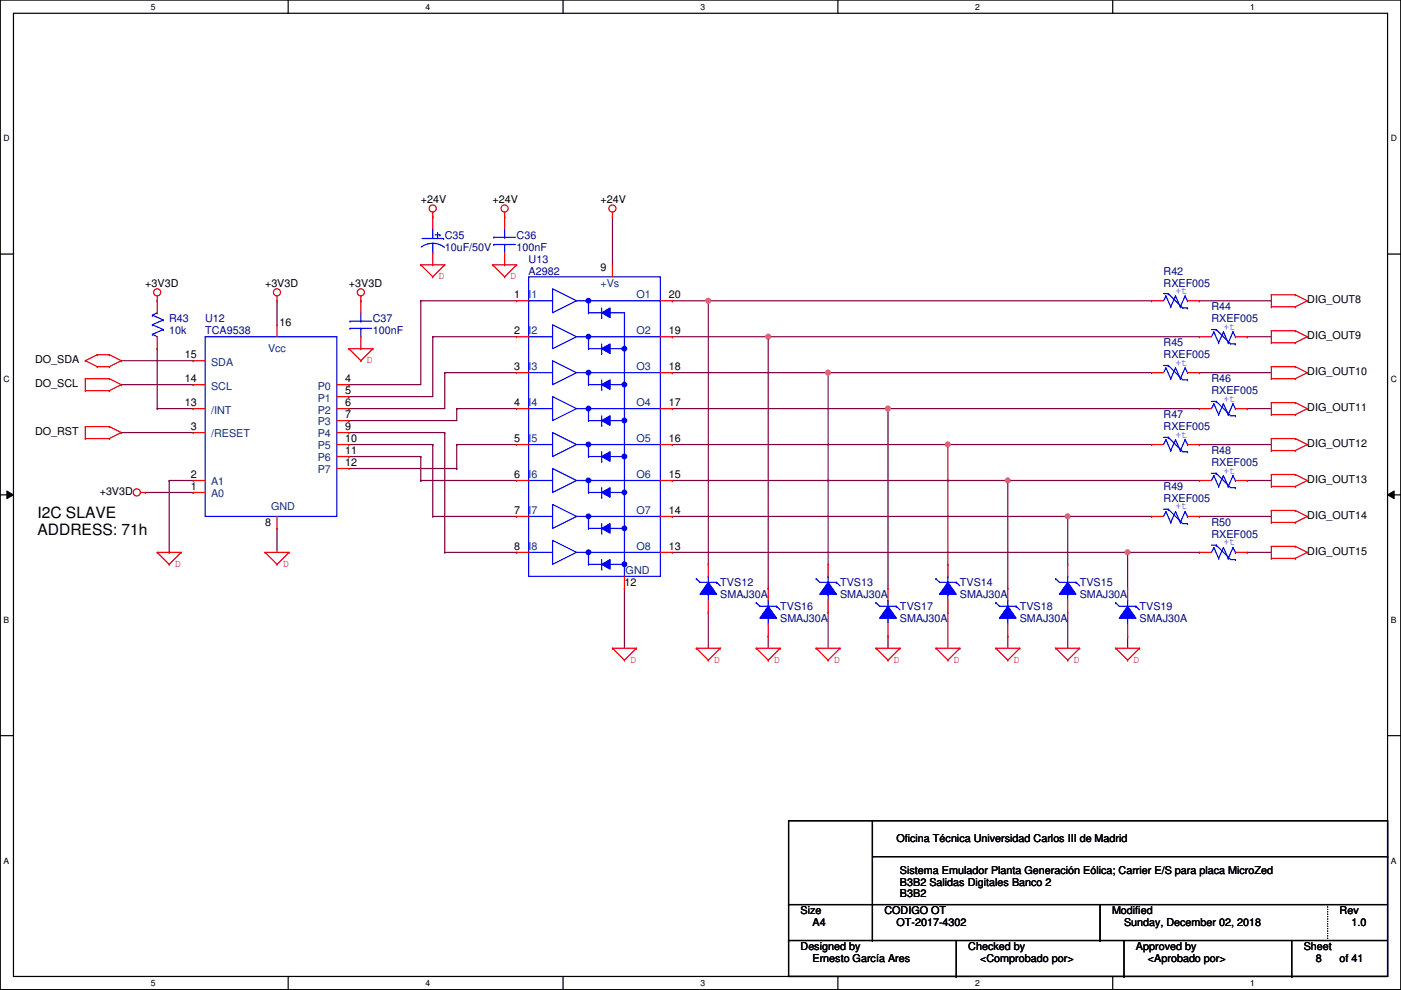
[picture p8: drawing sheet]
<svg xmlns="http://www.w3.org/2000/svg" width="297mm" height="210mm" viewBox="0 0 297 210" stroke-linecap="round" stroke-linejoin="round" font-family="sans-serif">
<path d="M.1 0h296.9v209.8h-296.9zM2.9 2.8h291.3v204.2h-291.3z" fill="none" stroke="#000" stroke-width=".25"/>
<g fill="#fff">
<path d="M32 .4h1v2h-1z"/>
<path d="M32 207.4h1v2h-1z"/>
</g>
<path d="M61.1 0v2.8M61.1 207v2.8" fill="none" stroke="#000" stroke-width=".25"/>
<g fill="#fff">
<path d="M90.2 .4h1v2h-1z"/>
<path d="M90.2 207.4h1v2h-1z"/>
</g>
<path d="M119.4 0v2.8M119.4 207v2.8" fill="none" stroke="#000" stroke-width=".25"/>
<g fill="#fff">
<path d="M148.5 .4h1v2h-1z"/>
<path d="M148.5 207.4h1v2h-1z"/>
</g>
<path d="M177.6 0v2.8M177.6 207v2.8" fill="none" stroke="#000" stroke-width=".25"/>
<g fill="#fff">
<path d="M206.8 .4h1v2h-1z"/>
<path d="M206.8 207.4h1v2h-1z"/>
</g>
<path d="M235.9 0v2.8M235.9 207v2.8" fill="none" stroke="#000" stroke-width=".25"/>
<g fill="#fff">
<path d="M265 .4h1v2h-1z"/>
<path d="M265 207.4h1v2h-1z"/>
<path d="M.8 28.3h1.2v2.1h-1.2z"/>
<path d="M294.9 28.3h1.3v2.1h-1.3z"/>
<path d="M.8 79.4h1.2v2h-1.2z"/>
<path d="M294.9 79.4h1.3v2h-1.3z"/>
</g>
<path d="M.1 53.9h2.8M294.2 53.9h2.8" fill="none" stroke="#000" stroke-width=".25"/>
<g fill="#fff">
<path d="M.8 130.5h1.2v2h-1.2z"/>
<path d="M294.9 130.5h1.2v2h-1.2z"/>
</g>
<path d="M.1 104.9h2.8M294.2 104.9h2.8" fill="none" stroke="#000" stroke-width=".25"/>
<path d="M1.5 104.1l1.4 .8-1.4 .8zM294.2 104.9l1.4-.8v1.6z" fill="#000"/>
<path d="M1.5 104.1l1.4 .8-1.4 .8zM294.2 104.9l1.4-.8v1.6z" fill="none" stroke="#000" stroke-width=".21"/>
<g fill="#fff">
<path d="M.8 181.5h1.2v2h-1.2z"/>
<path d="M294.9 181.5h1.2v2h-1.2z"/>
</g>
<path d="M.1 156h2.8M294.2 156h2.8" fill="none" stroke="#000" stroke-width=".25"/>
<g fill="none" stroke="#800040" stroke-width=".25">
<path d="M129.9 46h.1M129.9 46v10.2M33.3 73.9h.1M33.3 73.9v12.7M58.7 63.8h.1M58.7 63.8v5.1M89.2 63.8h.1M89.2 63.8v17.8h-15.2M89.2 63.8h20.3M91.8 71.4h.1M91.8 71.4v12.7h-17.8M91.8 71.4h17.7"/>
<path d="M94.3 79h.1M94.3 79v7.6h-20.3M94.3 79h15.2M142.6 63.8h.1M142.6 71.4h.1M142.6 71.4h20.3M142.6 63.8h7.6M33.3 86.6h.1M33.3 86.6h7.7M74 89.2h.1M74 86.6h.1M74 84.1h.1"/>
<path d="M74 81.6h.1M74 99.3h22.8M96.8 86.6h.1M96.8 94.3h.1M96.8 99.3h.1M96.8 86.6h12.7M96.8 86.6v2.6h-22.8M96.8 94.3h12.7M35.9 101.9h.1M35.9 117.1h.1M35.9 101.9h5.1M35.9 101.9v15.2"/>
<path d="M58.7 112h.1M58.7 112v5.1M132.4 124.7h.1M132.4 124.7v12.7"/>
</g>
<circle cx="162.9" cy="71.4" r=".5" fill="#f0f"/>
<circle cx="162.9" cy="71.4" r=".5" fill="none" stroke="#f0f" stroke-width=".25"/>
<path d="M142.6 79h.1M142.6 79h33M142.6 86.6h.1M142.6 94.3h.1M142.6 86.6h45.7M142.6 94.3h58.4" fill="none" stroke="#800040" stroke-width=".25"/>
<circle cx="201" cy="94.2" r=".5" fill="#f0f"/>
<circle cx="201" cy="94.2" r=".5" fill="none" stroke="#f0f" stroke-width=".25"/>
<path d="M142.6 101.9h.1M142.6 101.9h71.1" fill="none" stroke="#800040" stroke-width=".25"/>
<circle cx="213.7" cy="101.9" r=".5" fill="#f0f"/>
<circle cx="213.7" cy="101.9" r=".5" fill="none" stroke="#f0f" stroke-width=".25"/>
<path d="M142.6 109.5h.1M142.6 109.5h83.8" fill="none" stroke="#800040" stroke-width=".25"/>
<circle cx="226.4" cy="109.5" r=".5" fill="#f0f"/>
<circle cx="226.4" cy="109.5" r=".5" fill="none" stroke="#f0f" stroke-width=".25"/>
<g fill="none" stroke="#800040" stroke-width=".25">
<path d="M150.2 63.8h.1M150.2 63.8h94M254.3 63.8h.1M254.3 79h.1M254.3 63.8h15.3M254.3 79h15.3M264.5 71.4h.1M264.5 71.4h5.1M254.3 94.3h.1M254.3 94.3h15.3M264.5 86.6h.1M264.5 86.6h5.1"/>
<path d="M254.3 109.5h.1M254.3 109.5h15.3M264.5 101.9h.1M264.5 101.9h5.1"/>
</g>
<circle cx="150.2" cy="63.8" r=".5" fill="#f0f"/>
<circle cx="150.2" cy="63.8" r=".5" fill="none" stroke="#f0f" stroke-width=".25"/>
<path d="M150.2 63.8h.1M150.2 63.8v55.9M162.9 71.4h.1M162.9 71.4h91.4M162.9 71.4v53.3M175.6 79h.1M175.6 79v40.7M150.2 129.8h.1M150.2 129.8v7.6" fill="none" stroke="#800040" stroke-width=".25"/>
<circle cx="175.6" cy="79" r=".5" fill="#f0f"/>
<circle cx="175.6" cy="79" r=".5" fill="none" stroke="#f0f" stroke-width=".25"/>
<path d="M175.6 79h.1M175.6 79h68.6M188.3 86.6h.1M188.3 86.6h66M188.3 86.6v38.1" fill="none" stroke="#800040" stroke-width=".25"/>
<circle cx="188.3" cy="86.6" r=".5" fill="#f0f"/>
<circle cx="188.3" cy="86.6" r=".5" fill="none" stroke="#f0f" stroke-width=".25"/>
<g fill="none" stroke="#800040" stroke-width=".25">
<path d="M201 94.3h.1M201 94.3h43.2M201 94.3v25.4M142.6 117.1h96.5M213.7 101.9h.1M213.7 101.9v22.8M213.7 101.9h40.6M226.4 109.5h.1M226.4 109.5h17.8M226.4 109.5v10.2M239.1 117.1h.1M244.2 109.5h.1"/>
<path d="M264.5 117.1h.1M264.5 117.1h5.1M162.9 134.9h.1M162.9 134.9v2.5M175.6 129.8h.1M175.6 129.8v7.6M188.3 134.9h.1M188.3 134.9v2.5M201 129.8h.1M201 129.8v7.6M213.7 134.9h.1M213.7 134.9v2.5"/>
<path d="M226.4 129.8h.1M226.4 129.8v7.6M239.1 134.9h.1M239.1 134.9v2.5"/>
</g>
<circle cx="239.1" cy="117.1" r=".5" fill="#f0f"/>
<circle cx="239.1" cy="117.1" r=".5" fill="none" stroke="#f0f" stroke-width=".25"/>
<g fill="none" stroke="#800040" stroke-width=".25">
<path d="M25.7 76.5h.1M25.7 76.5h15.3M25.7 91.7h.1M25.7 81.6h.1M25.7 91.7h15.3M25.7 81.6h15.3M74 91.7h20.3M74 96.8h15.2M74 94.3h17.8M89.2 96.8h.1M89.2 96.8v5.1M91.8 94.3h.1"/>
<path d="M91.8 94.3v15.2M94.3 91.7h.1M94.3 91.7v25.4M96.8 99.3h.1M96.8 94.3v5M30.8 104.4h10.2M41 104.4h.1M89.2 101.9h.1M89.2 101.9h20.3M91.8 109.5h.1M91.8 109.5h17.7M94.3 117.1h.1"/>
<path d="M94.3 117.1h15.2M109.5 117.1h.1M109.5 109.5h.1M239.1 117.1h.1M239.1 117.1h15.2M239.1 117.1v7.6M254.3 117.1h.1"/>
</g>
<g fill="none" stroke="#f00" stroke-width=".25">
<path d="M89.2 56.2h.1M89.2 56.2h5.1M89.2 56.2l2.6 2.5M91.8 46h.1M91.8 58.7h.1M91.8 45v1M94.3 56.2h.1M94.3 56.2l-2.5 2.5M104.5 56.2h.1M104.5 56.2h5M104.5 56.2l2.5 2.5M107 58.7h.1"/>
<path d="M107 46h.1M107 45v1M109.5 56.2h.1M109.5 56.2l-2.5 2.5M129.9 46h.1M129.9 45v1M18.1 76.5h.1M18.1 76.5l2.5 1.2M20.6 75.2h.1M20.6 77.7h.1M20.6 75.2l-2.5 1.3M20.6 75.2h2.6"/>
<path d="M20.6 77.7h2.6M23.2 75.2h.1M23.2 77.7h.1M23.2 75.2l2.5 1.3M25.7 76.5h.1M25.7 76.5l-2.5 1.2M33.3 63.8h.1M33.3 62.8v1M58.7 63.8h.1M58.7 62.8v1M74 73.9h.1M74 73.9h5.1"/>
<path d="M74 73.9l2.5 2.6M76.5 63.8h.1M76.5 76.5h.1M76.5 62.8v1M79.1 73.9h.1M79.1 73.9l-2.6 2.6M269.6 65h.1M269.6 62.5h.1M269.6 72.7h.1M269.6 70.1h.1M269.6 77.7h.1M269.6 77.7h5"/>
<path d="M269.6 62.5h5M269.6 65h5M269.6 62.5v2.5M269.6 70.1v2.6M269.6 77.7v2.6M269.6 70.1h5M269.6 72.7h5M274.6 62.5h.1M274.6 65h.1M274.6 70.1h.1M274.6 72.7h.1M274.6 77.7h.1"/>
<path d="M274.6 62.5l2.6 1.3M274.6 70.1l2.6 1.3M274.6 77.7l2.6 1.3M277.2 63.8h.1M277.2 71.4h.1M277.2 79h.1M277.2 63.8l-2.6 1.2M277.2 71.4l-2.6 1.3M277.2 79l-2.6 1.3M18.1 82.8h.1M18.1 80.3h.1M18.1 93h.1"/>
<path d="M18.1 90.4h.1M18.1 80.3h5.1M18.1 82.8h5.1M18.1 80.3v2.5M18.1 90.4v2.6M18.1 90.4h5.1M18.1 93h5.1M23.2 80.3h.1M23.2 82.8h.1M23.2 90.4h.1M23.2 93h.1M23.2 80.3l2.5 1.3"/>
<path d="M23.2 90.4l2.5 1.3M25.7 81.6h.1M25.7 91.7h.1M25.7 81.6l-2.5 1.2M25.7 91.7l-2.5 1.3M269.6 80.3h.1M269.6 87.9h.1M269.6 85.4h.1M269.6 95.5h.1M269.6 93h.1M269.6 80.3h5M269.6 93h5"/>
<path d="M269.6 85.4v2.5M269.6 93v2.5M269.6 85.4h5M269.6 87.9h5M269.6 95.5h5M274.6 80.3h.1M274.6 85.4h.1M274.6 87.9h.1M274.6 93h.1M274.6 95.5h.1M274.6 85.4l2.6 1.2M274.6 93l2.6 1.3"/>
<path d="M277.2 86.6h.1M277.2 94.3h.1M277.2 86.6l-2.6 1.3M277.2 94.3l-2.6 1.2M29.8 104.4h1M30.8 104.4h.1M33.3 117.1h.1M33.3 117.1h5.1M33.3 117.1l2.6 2.6M35.9 119.7h.1M38.4 117.1h.1M38.4 117.1l-2.5 2.6"/>
<path d="M56.2 117.1h.1M56.2 117.1h5.1M56.2 117.1l2.5 2.6M58.7 119.7h.1M61.3 117.1h.1M61.3 117.1l-2.6 2.6M244.2 109.5h.1M244.2 109.5h2.5M251.8 109.5h2.5M254.3 117.1h.1M254.3 109.5h.1M254.3 117.1h2.6"/>
<path d="M261.9 117.1h2.6M264.5 117.1h.1M269.6 103.1h.1M269.6 100.6h.1M269.6 110.8h.1M269.6 108.2h.1M269.6 118.4h.1M269.6 115.8h.1M269.6 100.6v2.5M269.6 108.2v2.6M269.6 115.8v2.6M269.6 100.6h5"/>
<path d="M269.6 103.1h5M269.6 108.2h5M269.6 110.8h5M269.6 115.8h5M269.6 118.4h5M274.6 100.6h.1M274.6 103.1h.1M274.6 108.2h.1M274.6 110.8h.1M274.6 115.8h.1M274.6 118.4h.1M274.6 100.6l2.6 1.3"/>
<path d="M274.6 108.2l2.6 1.3M274.6 115.8l2.6 1.3M277.2 101.9h.1M277.2 109.5h.1M277.2 117.1h.1M277.2 101.9l-2.6 1.2M277.2 109.5l-2.6 1.3M277.2 117.1l-2.6 1.3M129.9 137.4h.1M129.9 137.4h5M129.9 137.4l2.5 2.6M132.4 140h.1"/>
<path d="M134.9 137.4h.1M134.9 137.4l-2.5 2.6M147.6 137.4h.1M147.6 137.4h5.1M147.6 137.4l2.6 2.6M150.2 140h.1M152.7 137.4h.1M152.7 137.4l-2.5 2.6M160.3 137.4h.1M160.3 137.4h5.1M160.3 137.4l2.6 2.6M162.9 140h.1"/>
<path d="M165.4 137.4h.1M165.4 137.4l-2.5 2.6M173 137.4h.1M173 137.4h5.1M173 137.4l2.6 2.6M175.6 140h.1M178.1 137.4h.1M178.1 137.4l-2.5 2.6M185.7 137.4h.1M185.7 137.4h5.1M185.7 137.4l2.6 2.6M188.3 140h.1"/>
<path d="M190.8 137.4h.1M190.8 137.4l-2.5 2.6M198.4 137.4h.1M198.4 137.4h5.1M198.4 137.4l2.6 2.6M201 140h.1M203.5 137.4h.1M203.5 137.4l-2.5 2.6M211.1 137.4h.1M211.1 137.4h5.1M211.1 137.4l2.6 2.6M213.7 140h.1"/>
<path d="M216.2 137.4h.1M216.2 137.4l-2.5 2.6M223.8 137.4h.1M223.8 137.4h5.1M223.8 137.4l2.6 2.6M226.4 140h.1M228.9 137.4h.1M228.9 137.4l-2.5 2.6M236.5 137.4h.1M236.5 137.4h5.1M236.5 137.4l2.6 2.6M239.1 140h.1"/>
<path d="M241.6 137.4h.1M241.6 137.4l-2.5 2.6"/>
<circle cx="91.7" cy="44.2" r=".76"/>
<circle cx="107" cy="44.2" r=".76"/>
<circle cx="129.8" cy="44.2" r=".76"/>
<circle cx="33.3" cy="62" r=".76"/>
<circle cx="58.7" cy="62" r=".76"/>
<circle cx="76.5" cy="62" r=".76"/>
<circle cx="29" cy="104.4" r=".76"/>
</g>
<g fill="none" stroke="#000" stroke-width=".25">
<path d="M167.2 174h127v33h-127zM185 174v25.4M167.2 199.4h.1M167.2 191.8h.1M167.2 199.4h127M167.2 191.8h127M185 199.4h.1M185 191.8h.1M185 181.6h109.2M202.8 199.4v7.6M233.2 199.4h.1M233.2 191.8v7.6"/>
<path d="M238.3 199.4v7.6M273.9 199.4v7.6M294.2 181.6h.1M202.8 207h.1M238.3 207h.1M273.9 207h.1"/>
</g>
<path d="M281.5 191.8v7.6M281.5 199.4h.1" fill="none" stroke="#000" stroke-width=".25" stroke-dasharray="0 .5"/>
<g fill="none" stroke="#00f" stroke-width=".25">
<path d="M246.7 108h1M247.2 108.5h.1M247.2 108.5l1 2.3M247.2 108.5l-.5 1M247.7 108h.1M247.7 108l3.1 3h1M248.2 110.8h.1M249.2 108.5h.1M249.2 108.5l-1 2.3M249.2 108.5l1 2.3M250.2 110.8h.1M251.3 108.5h.1"/>
<path d="M251.3 108.5l-1.1 2.3M251.3 108.5l.5 1M251.8 109.5h.1M251.8 111h.1M256.9 115.6h1M257.4 116.1h.1M257.4 116.1l1 2.3M257.4 116.1l-.5 1M257.9 115.6h.1M257.9 115.6l3 3h1M258.4 118.4h.1M259.4 116.1h.1"/>
<path d="M259.4 116.1l-1 2.3M259.4 116.1l1 2.3M260.4 118.4h.1M261.4 116.1h.1M261.4 116.1l-1 2.3M261.4 116.1l.5 1M261.9 117.1h.1M261.9 118.6h.1M237.3 128.5h3.6M239.1 131.1h.1M239.1 127.3h.1M239.1 127.3v1.2"/>
<path d="M239.1 131.1v1.3M240.9 128.5h.1"/>
</g>
<path d="M239.1 128.5l1.8 2.6h-3.6z" fill-rule="evenodd" fill="#00f"/>
<g fill="none" stroke="#00f" stroke-width=".25">
<path d="M256.9 100.4h1M257.4 100.9h.1M257.4 100.9l1 2.2M257.4 100.9l-.5 1M257.9 100.4h.1M257.9 100.4l3 3h1M258.4 103.1h.1M259.4 100.9h.1M259.4 100.9l-1 2.2M259.4 100.9l1 2.2M260.4 103.1h.1M261.4 100.9h.1"/>
<path d="M261.4 100.9l-1 2.2M261.4 100.9l.5 1M261.9 101.9h.1M261.9 103.4h.1M224.6 123.5h3.6M226.4 126h.1M226.4 122.2h.1M226.4 122.2v1.3M226.4 126v1.3M228.2 123.5h.1M236.5 127.8h.1M236.5 127.8l.8 .7"/>
<path d="M239.1 128.5l1.8 2.6h-3.6zM240.9 128.5h.1M240.9 128.5l.7 .8"/>
</g>
<path d="M254.3 101.9h.1M254.3 101.9h2.6M261.9 101.9h2.6M264.5 101.9h.1M239.1 134.9h.1M239.1 124.7h.1M239.1 124.7v2.6M239.1 132.4v2.5" fill="none" stroke="#f00" stroke-width=".25"/>
<path d="M226.4 123.5l1.8 2.5h-3.6z" fill-rule="evenodd" fill="#00f"/>
<g fill="none" stroke="#00f" stroke-width=".25">
<path d="M43.5 71.4h27.9v38.1h-27.9zM246.7 92.7h1M247.2 93.2h.1M247.2 93.2l1 2.3M247.2 93.2l-.5 1.1M247.7 92.7h.1M247.7 92.7l3.1 3.1h1M248.2 95.5h.1M249.2 93.2h.1M249.2 93.2l-1 2.3M249.2 93.2l1 2.3M250.2 95.5h.1"/>
<path d="M251.3 93.2h.1M251.3 93.2l-1.1 2.3M251.3 93.2l.5 1.1M251.8 94.3h.1M251.8 95.8h.1M211.9 128.5h3.6M213.7 131.1h.1M213.7 127.3h.1M213.7 127.3v1.2M213.7 131.1v1.3M215.5 128.5h.1M223.8 122.7h.1"/>
<path d="M223.8 122.7l.8 .8M226.4 123.5l1.8 2.5h-3.6zM228.2 123.5h.1M228.2 123.5l.7 .7"/>
</g>
<g fill="none" stroke="#f00" stroke-width=".25">
<path d="M41 76.5h.1M41 76.5h2.5M58.7 68.9h.1M58.7 68.9v2.5M41 91.7h.1M41 81.6h.1M41 86.6h.1M41 91.7h2.5M41 81.6h2.5M41 86.6h2.5M71.4 94.3h2.6M71.4 91.7h2.6"/>
<path d="M71.4 81.6h2.6M71.4 86.6h2.6M71.4 96.8h2.6M71.4 99.3h2.6M71.4 84.1h2.6M71.4 89.2h2.6M74 91.7h.1M74 94.3h.1M74 96.8h.1M74 99.3h.1M74 81.6h.1M74 84.1h.1"/>
<path d="M74 86.6h.1M74 89.2h.1M244.2 94.3h.1M244.2 94.3h2.5M251.8 94.3h2.5M254.3 94.3h.1M41 101.9h.1M41 104.4h.1M41 101.9h2.5M41 104.4h2.5M58.7 112h.1M58.7 109.5v2.5"/>
<path d="M226.4 119.7h.1M226.4 119.7v2.5M226.4 129.8h.1M226.4 127.3v2.5"/>
</g>
<path d="M213.7 128.5l1.8 2.6h-3.6z" fill-rule="evenodd" fill="#00f"/>
<g fill="none" stroke="#00f" stroke-width=".25">
<path d="M256.9 85.1h1M257.4 85.6h.1M257.4 85.6l1 2.3M257.4 85.6l-.5 1M257.9 85.1h.1M257.9 85.1l3 3.1h1M258.4 87.9h.1M259.4 85.6h.1M259.4 85.6l-1 2.3M259.4 85.6l1 2.3M260.4 87.9h.1M261.4 85.6h.1"/>
<path d="M261.4 85.6l-1 2.3M261.4 85.6l.5 1M261.9 86.6h.1M261.9 88.2h.1M199.2 123.5h3.6M201 126h.1M201 122.2h.1M201 122.2v1.3M201 126v1.3M202.8 123.5h.1M211.1 127.8h.1M211.1 127.8l.8 .7"/>
<path d="M213.7 128.5l1.8 2.6h-3.6zM215.5 128.5h.1M215.5 128.5l.7 .8"/>
</g>
<path d="M254.3 86.6h.1M254.3 86.6h2.6M261.9 86.6h2.6M264.5 86.6h.1M213.7 134.9h.1M213.7 124.7h.1M213.7 124.7v2.6M213.7 132.4v2.5" fill="none" stroke="#f00" stroke-width=".25"/>
<path d="M201 123.5l1.8 2.5h-3.6z" fill-rule="evenodd" fill="#00f"/>
<g fill="none" stroke="#00f" stroke-width=".25">
<path d="M246.7 77.5h1M247.2 78h.1M247.2 78l1 2.3M247.2 78l-.5 1M247.7 77.5h.1M247.7 77.5l3.1 3h1M249.2 78h.1M249.2 78l-1 2.3M249.2 78l1 2.3M251.3 78h.1M251.3 78l-1.1 2.3M251.3 78l.5 1"/>
<path d="M251.8 79h.1M248.2 80.3h.1M250.2 80.3h.1M251.8 80.5h.1M186.5 128.5h3.6M188.3 131.1h.1M188.3 127.3h.1M188.3 127.3v1.2M188.3 131.1v1.3M190.1 128.5h.1M198.4 122.7h.1M198.4 122.7l.8 .8"/>
<path d="M201 123.5l1.8 2.5h-3.6zM202.8 123.5h.1M202.8 123.5l.7 .7"/>
</g>
<path d="M244.2 79h.1M244.2 79h2.5M251.8 79h2.5M254.3 79h.1M201 119.7h.1M201 119.7v2.5M201 129.8h.1M201 127.3v2.5" fill="none" stroke="#f00" stroke-width=".25"/>
<path d="M188.3 128.5l1.8 2.6h-3.6z" fill-rule="evenodd" fill="#00f"/>
<g fill="none" stroke="#00f" stroke-width=".25">
<path d="M256.9 69.9h1M257.4 70.4h.1M257.4 70.4l1 2.3M257.4 70.4l-.5 1M257.9 69.9h.1M257.9 69.9l3 3h1M258.4 72.7h.1M259.4 70.4h.1M259.4 70.4l-1 2.3M259.4 70.4l1 2.3M260.4 72.7h.1M261.4 70.4h.1"/>
<path d="M261.4 70.4l-1 2.3M261.4 70.4l.5 1M261.9 71.4h.1M261.9 72.9h.1M173.8 123.5h3.6M175.6 126h.1M175.6 122.2h.1M175.6 122.2v1.3M175.6 126v1.3M177.4 123.5h.1M185.7 127.8h.1M185.7 127.8l.8 .7"/>
<path d="M188.3 128.5l1.8 2.6h-3.6zM190.1 128.5h.1M190.1 128.5l.7 .8"/>
</g>
<path d="M254.3 71.4h.1M254.3 71.4h2.6M261.9 71.4h2.6M264.5 71.4h.1M188.3 134.9h.1M188.3 124.7h.1M188.3 124.7v2.6M188.3 132.4v2.5" fill="none" stroke="#f00" stroke-width=".25"/>
<path d="M175.6 123.5l1.8 2.5h-3.6z" fill-rule="evenodd" fill="#00f"/>
<g fill="none" stroke="#00f" stroke-width=".25">
<path d="M74.2 68.1h.1M74.2 69.6h.1M74.2 68.1h4.6M74.2 69.6h4.6M76.5 69.6h.1M76.5 68.1h.1M76.5 66.3v1.8M76.5 69.6v1.8M246.7 62.3h1M247.2 62.8h.1M247.2 62.8l1 2.2M247.2 62.8l-.5 1"/>
<path d="M247.7 62.3h.1M247.7 62.3l3.1 3h1M248.2 65h.1M249.2 62.8h.1M249.2 62.8l-1 2.2M249.2 62.8l1 2.2M250.2 65h.1M251.3 62.8h.1M251.3 62.8l-1.1 2.2M251.3 62.8l.5 1M251.8 63.8h.1M251.8 65.3h.1"/>
<path d="M161.1 128.5h3.6M162.9 131.1h.1M162.9 127.3h.1M162.9 127.3v1.2M162.9 131.1v1.3M164.7 128.5h.1M173 122.7h.1M173 122.7l.8 .8M175.6 123.5l1.8 2.5h-3.6zM177.4 123.5h.1M177.4 123.5l.7 .7"/>
</g>
<path d="M76.5 73.9h.1M76.5 63.8h.1M76.5 63.8v2.5M76.5 71.4v2.5M244.2 63.8h.1M244.2 63.8h2.5M251.8 63.8h2.5M254.3 63.8h.1M175.6 119.7h.1M175.6 119.7v2.5M175.6 129.8h.1M175.6 127.3v2.5" fill="none" stroke="#f00" stroke-width=".25"/>
<path d="M162.9 128.5l1.8 2.6h-3.6z" fill-rule="evenodd" fill="#00f"/>
<path d="M160.3 127.8h.1M160.3 127.8l.8 .7M162.9 128.5l1.8 2.6h-3.6zM164.7 128.5h.1M164.7 128.5l.7 .8" fill="none" stroke="#00f" stroke-width=".25"/>
<path d="M162.9 134.9h.1M162.9 124.7h.1M162.9 124.7v2.6M162.9 132.4v2.5" fill="none" stroke="#f00" stroke-width=".25"/>
<path d="M127.6 66.3l1.7-1v2z" fill="#00f"/>
<g fill="none" stroke="#00f" stroke-width=".25">
<path d="M112.1 58.7h27.9v63.5h-27.9zM112.1 63.8h.1M112.1 71.4h.1M112.1 79h.1M112.1 63.8h5.1M112.1 71.4h5.1M112.1 79h5.1M117.2 61.2l5 2.6-5 2.5zM117.2 68.9l5 2.5-5 2.5zM117.2 76.5l5 2.5-5 2.6zM122.2 63.8h17.8M122.2 71.4h17.8"/>
<path d="M122.2 79h17.8M127.6 66.3l1.7-1v2zM127.6 67.3h.1M127.6 65.3v2M132.4 66.3v55.9M140 63.8h.1M140 71.4h.1M140 79h.1M112.1 86.6h.1M112.1 94.3h.1M112.1 86.6h5.1M112.1 94.3h5.1"/>
<path d="M117.2 84.1l5 2.5-5 2.6zM117.2 91.7l5 2.6-5 2.5zM117.2 99.3l5 2.6-5 2.5zM122.2 86.6h17.8M122.2 94.3h17.8M140 86.6h.1M140 94.3h.1M112.1 101.9h.1M112.1 109.5h.1M112.1 101.9h5.1M112.1 109.5h5.1M117.2 107l5 2.5-5 2.5z"/>
<path d="M122.2 101.9h17.8M122.2 109.5h17.8M140 101.9h.1M140 109.5h.1M132.4 122.2h.1"/>
</g>
<circle cx="124.8" cy="63.8" r=".5" fill="#00f"/>
<g fill="none" stroke="#00f" stroke-width=".25">
<path d="M124.8 66.3h.1M124.8 63.8v2.5M124.8 66.3h7.6M124.8 73.9h7.6M127.6 75h.1M127.6 72.9v2.1M132.4 66.3h.1M132.4 73.9h.1"/>
<circle cx="124.8" cy="63.8" r=".5"/>
</g>
<circle cx="132.4" cy="73.9" r=".5" fill="#00f"/>
<circle cx="132.4" cy="73.9" r=".5" fill="none" stroke="#00f" stroke-width=".25"/>
<circle cx="124.8" cy="71.4" r=".5" fill="#00f"/>
<g fill="none" stroke="#00f" stroke-width=".25">
<path d="M124.8 73.9h.1M124.8 71.4v2.5"/>
<circle cx="124.8" cy="71.4" r=".5"/>
</g>
<path d="M127.6 73.9l1.7-1v2.1z" fill="#00f"/>
<path d="M127.6 73.9l1.7-1v2.1zM124.8 81.6h7.6M127.6 82.6h.1M127.6 80.5v2.1M132.4 81.6h.1" fill="none" stroke="#00f" stroke-width=".25"/>
<circle cx="132.4" cy="81.5" r=".5" fill="#00f"/>
<circle cx="132.4" cy="81.5" r=".5" fill="none" stroke="#00f" stroke-width=".25"/>
<circle cx="124.8" cy="79" r=".5" fill="#00f"/>
<g fill="none" stroke="#00f" stroke-width=".25">
<path d="M124.8 79v2.6M124.8 81.6h.1"/>
<circle cx="124.8" cy="79" r=".5"/>
</g>
<path d="M127.6 81.6l1.7-1.1v2.1z" fill="#00f"/>
<path d="M124.8 89.2h7.6M127.6 81.6l1.7-1.1v2.1zM127.6 90.2h.1M127.6 88.2v2M132.4 89.2h.1" fill="none" stroke="#00f" stroke-width=".25"/>
<circle cx="132.4" cy="89.2" r=".5" fill="#00f"/>
<circle cx="132.4" cy="89.2" r=".5" fill="none" stroke="#00f" stroke-width=".25"/>
<circle cx="124.8" cy="86.6" r=".5" fill="#00f"/>
<g fill="none" stroke="#00f" stroke-width=".25">
<path d="M124.8 89.2h.1M124.8 86.6v2.6"/>
<circle cx="124.8" cy="86.6" r=".5"/>
</g>
<path d="M127.6 89.2l1.7-1v2z" fill="#00f"/>
<path d="M124.8 96.8h7.6M127.6 89.2l1.7-1v2zM127.6 97.8h.1M127.6 95.8v2M132.4 96.8h.1" fill="none" stroke="#00f" stroke-width=".25"/>
<circle cx="132.4" cy="96.8" r=".5" fill="#00f"/>
<circle cx="132.4" cy="96.8" r=".5" fill="none" stroke="#00f" stroke-width=".25"/>
<circle cx="124.8" cy="94.2" r=".5" fill="#00f"/>
<g fill="none" stroke="#00f" stroke-width=".25">
<path d="M124.8 96.8h.1M124.8 94.3v2.5"/>
<circle cx="124.8" cy="94.2" r=".5"/>
</g>
<path d="M127.6 96.8l1.7-1v2z" fill="#00f"/>
<path d="M127.6 96.8l1.7-1v2zM124.8 104.4h7.6M127.6 105.4h.1M127.6 103.4v2M132.4 104.4h.1" fill="none" stroke="#00f" stroke-width=".25"/>
<circle cx="132.4" cy="104.4" r=".5" fill="#00f"/>
<circle cx="132.4" cy="104.4" r=".5" fill="none" stroke="#00f" stroke-width=".25"/>
<path d="M127.6 104.4l1.7-1v2z" fill="#00f"/>
<path d="M124.8 112h7.6M127.6 104.4l1.7-1v2zM127.6 113.1h.1M127.6 111v2.1M132.4 112h.1" fill="none" stroke="#00f" stroke-width=".25"/>
<circle cx="132.4" cy="112" r=".5" fill="#00f"/>
<circle cx="132.4" cy="112" r=".5" fill="none" stroke="#00f" stroke-width=".25"/>
<circle cx="124.8" cy="109.5" r=".5" fill="#00f"/>
<g fill="none" stroke="#00f" stroke-width=".25">
<path d="M124.8 112h.1M124.8 109.5v2.5"/>
<circle cx="124.8" cy="109.5" r=".5"/>
</g>
<path d="M127.6 112l1.7-1v2.1z" fill="#00f"/>
<path d="M127.6 112l1.7-1v2.1z" fill="none" stroke="#00f" stroke-width=".25"/>
<circle cx="124.8" cy="101.9" r=".5" fill="#00f"/>
<g fill="none" stroke="#00f" stroke-width=".25">
<path d="M112.1 117.1h.1M112.1 117.1h5.1M117.2 114.6l5 2.5-5 2.6zM122.2 117.1h17.8M124.8 104.4h.1M124.8 101.9v2.5M140 117.1h.1"/>
<circle cx="124.8" cy="101.9" r=".5"/>
</g>
<circle cx="124.8" cy="117.1" r=".5" fill="#00f"/>
<circle cx="124.8" cy="117.1" r=".5" fill="none" stroke="#00f" stroke-width=".25"/>
<circle cx="132.4" cy="119.6" r=".5" fill="#00f"/>
<g fill="none" stroke="#00f" stroke-width=".25">
<path d="M124.8 119.7h7.6M127.6 118.6v2.1M132.4 119.7h.1M127.6 120.7h.1"/>
<circle cx="132.4" cy="119.6" r=".5"/>
</g>
<path d="M127.6 119.7l1.7-1.1v2.1z" fill="#00f"/>
<g fill="none" stroke="#00f" stroke-width=".25">
<path d="M104.7 50.3h.1M104.7 51.8h.1M104.7 50.3h4.6M104.7 51.8h4.6M107 51.8h.1M107 50.3h.1M107 48.5v1.8M107 51.8v1.8M124.8 119.7h.1M124.8 117.1v2.6M127.6 119.7l1.7-1.1v2.1zM148.4 123.5h3.6"/>
<path d="M150.2 126h.1M150.2 122.2h.1M150.2 122.2v1.3M150.2 126v1.3M152 123.5h.1"/>
</g>
<g fill="none" stroke="#f00" stroke-width=".25">
<path d="M107 56.2h.1M107 46h.1M107 46v2.5M107 53.6v2.6M129.9 56.2h.1M129.9 56.2v2.5M109.5 63.8h.1M109.5 71.4h.1M109.5 79h.1M109.5 63.8h2.6M109.5 71.4h2.6M109.5 79h2.6"/>
<path d="M140 63.8h2.6M140 71.4h2.6M140 79h2.6M142.6 63.8h.1M142.6 71.4h.1M142.6 79h.1M109.5 86.6h.1M109.5 94.3h.1M109.5 86.6h2.6M109.5 94.3h2.6M140 86.6h2.6M140 94.3h2.6"/>
<path d="M142.6 86.6h.1M142.6 94.3h.1M109.5 101.9h.1M109.5 109.5h.1M109.5 117.1h.1M109.5 101.9h2.6M109.5 109.5h2.6M109.5 117.1h2.6M140 101.9h2.6M140 109.5h2.6M140 117.1h2.6M142.6 101.9h.1"/>
<path d="M142.6 109.5h.1M142.6 117.1h.1M132.4 124.7h.1M132.4 122.2v2.5"/>
</g>
<path d="M150.2 123.5l1.8 2.5h-3.6z" fill-rule="evenodd" fill="#00f"/>
<g fill="none" stroke="#00f" stroke-width=".25">
<path d="M89.5 50.6h4.5M91.8 53.6h.1M91.8 51.6l1.5 .3 .9 .5M91.8 51.6l-1.6 .3-.9 .5M91.8 48.5h.1M91.8 48.5v2.1M91.8 51.6v2M92.3 49.8h1M92.8 50.3h.1M92.8 49.3v1M93.3 49.8h.1M94 50.6h.1"/>
<path d="M32.3 68.9h.1M32.3 66.8h.1M32.3 70.9h.1M32.3 68.9l2.3 1M32.3 66.8l2.3 1M32.3 70.9l1 .5M33.3 66.3h.1M33.3 66.3l-1 .5M34.6 69.9h.1M34.6 67.8h.1M34.6 69.9l-2.3 1M34.6 67.8l-2.3 1.1"/>
<path d="M147.6 122.7h.1M147.6 122.7l.8 .8M150.2 123.5l1.8 2.5h-3.6zM152 123.5h.1M152 123.5l.7 .7"/>
</g>
<path d="M91.8 46h.1M91.8 56.2h.1M91.8 46v2.5M91.8 53.6v2.6M33.3 73.9h.1M33.3 63.8h.1M33.3 63.8v2.5M33.3 71.4v2.5M150.2 119.7h.1M150.2 119.7v2.5M150.2 129.8h.1M150.2 127.3v2.5" fill="none" stroke="#f00" stroke-width=".25"/>
<circle cx="162.9" cy="71.4" r=".5" fill="#f0f"/>
<circle cx="162.9" cy="71.4" r=".5" fill="none" stroke="#f0f" stroke-width=".25"/>
<circle cx="201" cy="94.2" r=".5" fill="#f0f"/>
<circle cx="201" cy="94.2" r=".5" fill="none" stroke="#f0f" stroke-width=".25"/>
<circle cx="213.7" cy="101.9" r=".5" fill="#f0f"/>
<circle cx="213.7" cy="101.9" r=".5" fill="none" stroke="#f0f" stroke-width=".25"/>
<circle cx="226.4" cy="109.5" r=".5" fill="#f0f"/>
<circle cx="226.4" cy="109.5" r=".5" fill="none" stroke="#f0f" stroke-width=".25"/>
<circle cx="150.2" cy="63.8" r=".5" fill="#f0f"/>
<circle cx="150.2" cy="63.8" r=".5" fill="none" stroke="#f0f" stroke-width=".25"/>
<circle cx="175.6" cy="79" r=".5" fill="#f0f"/>
<circle cx="175.6" cy="79" r=".5" fill="none" stroke="#f0f" stroke-width=".25"/>
<circle cx="188.3" cy="86.6" r=".5" fill="#f0f"/>
<circle cx="188.3" cy="86.6" r=".5" fill="none" stroke="#f0f" stroke-width=".25"/>
<circle cx="239.1" cy="117.1" r=".5" fill="#f0f"/>
<circle cx="239.1" cy="117.1" r=".5" fill="none" stroke="#f0f" stroke-width=".25"/>
<g font-size="3.3">
<text x="7.9" y="109.9">I2C SLAVE</text>
<text x="7.9" y="113.3">ADDRESS: 71h</text>
</g>
<g font-size="2.3">
<text x="89.2" y="43">+24V</text>
<text x="104.5" y="43">+24V</text>
<text x="127.3" y="43">+24V</text>
<text x="127.3" y="57.4">9</text>
<text x="30.8" y="60.7">+3V3D</text>
<text x="56.2" y="60.7">+3V3D</text>
<text x="74" y="60.7">+3V3D</text>
<text x="109" y="63.2">1</text>
<text x="141.8" y="63.2">20</text>
<text x="277.2" y="64.3">DIG_OUT8</text>
<text x="59.3" y="69.1">16</text>
<text x="109" y="70.9">2</text>
<text x="141.8" y="70.9">19</text>
<text x="277.2" y="71.9">DIG_OUT9</text>
<text x="7.4" y="77">DO_SDA</text>
<text x="39.2" y="75.9">15</text>
<text x="7.4" y="82.1">DO_SCL</text>
<text x="39.2" y="81">14</text>
<text x="73.2" y="81">4</text>
<text x="73.2" y="83.6">5</text>
<text x="109" y="78.5">3</text>
<text x="141.8" y="78.5">18</text>
<text x="277.2" y="79.5">DIG_OUT10</text>
<text x="39.2" y="86.1">13</text>
<text x="73.2" y="86.1">6</text>
<text x="73.2" y="88.6">7</text>
<text x="109" y="86.1">4</text>
<text x="141.8" y="86.1">17</text>
<text x="277.2" y="87.2">DIG_OUT11</text>
<text x="7.4" y="92.2">DO_RST</text>
<text x="40.4" y="91.2">3</text>
<text x="73.2" y="91.2">9</text>
<text x="73.2" y="93.7">10</text>
<text x="109" y="93.7">5</text>
<text x="141.8" y="93.7">16</text>
<text x="277.2" y="94.8">DIG_OUT12</text>
<text x="40.4" y="101.3">2</text>
<text x="73.2" y="96.3">11</text>
<text x="73.2" y="98.8">12</text>
<text x="109" y="101.3">6</text>
<text x="141.8" y="101.3">15</text>
<text x="21.1" y="104.9">+3V3D</text>
<text x="40.4" y="103.9">1</text>
<text x="277.2" y="102.4">DIG_OUT13</text>
<text x="56.2" y="111.5">8</text>
<text x="109" y="109">7</text>
<text x="141.8" y="109">14</text>
<text x="277.2" y="110">DIG_OUT14</text>
<text x="109" y="116.6">8</text>
<text x="141.8" y="116.6">13</text>
<text x="277.2" y="117.6">DIG_OUT15</text>
<text x="132.4" y="124.2">12</text>
<text x="190.1" y="178.6">Oficina Técnica Universidad Carlos III de Madrid</text>
<text x="190.8" y="185.2">Sistema Emulador Planta Generación Eólica; Carrier E/S para placa MicroZed</text>
<text x="190.8" y="190.3">B3B2</text>
<text x="190.8" y="187.7">B3B2 Salidas Digitales Banco 2</text>
<text x="169.7" y="193.8">Size</text>
<text x="172.3" y="196.4">A4</text>
<text x="187.5" y="193.8">CODIGO OT</text>
<text x="190.1" y="196.4">OT-2017-4302</text>
<text x="235.8" y="193.8">Modified</text>
<text x="238.3" y="196.4">Sunday, December 02, 2018</text>
<text x="284" y="193.8">Rev</text>
<text x="286.6" y="196.4">1.0</text>
<text x="169.7" y="201.5">Designed by</text>
<text x="205.3" y="201.5">Checked by</text>
<text x="240.9" y="201.5">Approved by</text>
<text x="276.4" y="201.5">Sheet</text>
<text x="172.3" y="204">Ernesto García Ares</text>
<text x="207.8" y="204">&lt;Comprobado por&gt;</text>
<text x="243.4" y="204">&lt;Aprobado por&gt;</text>
<text x="279" y="204">8</text>
<text x="284" y="204">of 41</text>
</g>
<g font-size="2.3" fill="#000080">
<text x="94.3" y="50.6">C35</text>
<text x="94.3" y="53.1">10uF/50V</text>
<text x="109.5" y="50.6">C36</text>
<text x="109.5" y="53.1">100nF</text>
<text x="112.1" y="55.7">U13</text>
<text x="112.1" y="58.2">A2982</text>
<text x="246.7" y="58.2">R42</text>
<text x="246.7" y="60.7">RXEF005</text>
<text x="256.9" y="65.8">R44</text>
<text x="35.9" y="68.4">R43</text>
<text x="35.9" y="70.9">10k</text>
<text x="43.5" y="68.4">U12</text>
<text x="43.5" y="70.9">TCA9538</text>
<text x="79.1" y="68.4">C37</text>
<text x="79.1" y="70.9">100nF</text>
<text x="256.9" y="68.4">RXEF005</text>
<text x="246.7" y="73.4">R45</text>
<text x="246.7" y="76">RXEF005</text>
<text x="256.9" y="81.1">R46</text>
<text x="256.9" y="83.6">RXEF005</text>
<text x="246.7" y="88.7">R47</text>
<text x="246.7" y="91.2">RXEF005</text>
<text x="256.9" y="96.3">R48</text>
<text x="256.9" y="98.8">RXEF005</text>
<text x="246.7" y="103.9">R49</text>
<text x="246.7" y="106.5">RXEF005</text>
<text x="256.9" y="111.5">R50</text>
<text x="256.9" y="114.1">RXEF005</text>
<text x="152.7" y="124.2">TVS12</text>
<text x="178.1" y="124.2">TVS13</text>
<text x="203.5" y="124.2">TVS14</text>
<text x="228.9" y="124.2">TVS15</text>
<text x="152.7" y="126.8">SMAJ30A</text>
<text x="165.4" y="129.3">TVS16</text>
<text x="165.4" y="131.9">SMAJ30A</text>
<text x="178.1" y="126.8">SMAJ30A</text>
<text x="190.8" y="129.3">TVS17</text>
<text x="190.8" y="131.9">SMAJ30A</text>
<text x="203.5" y="126.8">SMAJ30A</text>
<text x="216.2" y="129.3">TVS18</text>
<text x="216.2" y="131.9">SMAJ30A</text>
<text x="228.9" y="126.8">SMAJ30A</text>
<text x="241.6" y="129.3">TVS19</text>
<text x="241.6" y="131.9">SMAJ30A</text>
</g>
<g font-size="2.3" fill="#f00">
<text x="93" y="59.2">D</text>
<text x="108.3" y="59.2">D</text>
<text x="77.8" y="77">D</text>
<text x="37.1" y="120.2">D</text>
<text x="60" y="120.2">D</text>
<text x="133.7" y="140.5">D</text>
<text x="151.4" y="140.5">D</text>
<text x="164.1" y="140.5">D</text>
<text x="176.8" y="140.5">D</text>
<text x="189.5" y="140.5">D</text>
<text x="202.2" y="140.5">D</text>
<text x="214.9" y="140.5">D</text>
<text x="227.6" y="140.5">D</text>
<text x="240.3" y="140.5">D</text>
</g>
<g font-size="2.3" fill="#004080">
<text x="112.1" y="63.3">I1</text>
<text x="127.3" y="60.7">+Vs</text>
<text x="134.9" y="63.3">O1</text>
<text x="112.1" y="70.9">I2</text>
<text x="134.9" y="70.9">O2</text>
<text x="44.8" y="77.5">SDA</text>
<text x="56.8" y="74.7">Vcc</text>
<text x="44.8" y="82.6">SCL</text>
<text x="67.4" y="82.6">P0</text>
<text x="112.1" y="78.5">I3</text>
<text x="134.9" y="78.5">O3</text>
<text x="44.8" y="87.7">/INT</text>
<text x="67.4" y="85.1">P1</text>
<text x="67.4" y="87.7">P2</text>
<text x="112.1" y="86.1">I4</text>
<text x="134.9" y="86.1">O4</text>
<text x="44.8" y="92.8">/RESET</text>
<text x="67.4" y="92.8">P4</text>
<text x="67.4" y="95.3">P5</text>
<text x="67.4" y="90.2">P3</text>
<text x="112.1" y="93.8">I5</text>
<text x="134.9" y="93.8">O5</text>
<text x="67.4" y="97.8">P6</text>
<text x="67.4" y="100.4">P7</text>
<text x="112.1" y="101.4">I6</text>
<text x="134.9" y="101.4">O6</text>
<text x="44.8" y="102.9">A1</text>
<text x="44.8" y="105.5">A0</text>
<text x="57.5" y="108.2">GND</text>
<text x="112.1" y="109">I7</text>
<text x="134.9" y="109">O7</text>
<text x="112.1" y="116.6">I8</text>
<text x="134.9" y="116.6">O8</text>
<text x="132.6" y="121.7">GND</text>
</g>
<g font-size="2.3" fill="#00f">
<text x="249.2" y="62.3">+t</text>
<text x="259.4" y="69.9">+t</text>
<text x="249.2" y="77.5">+t</text>
<text x="259.4" y="85.2">+t</text>
<text x="249.2" y="92.8">+t</text>
<text x="259.4" y="100.4">+t</text>
<text x="249.2" y="108">+t</text>
<text x="259.4" y="115.6">+t</text>
</g>
<g font-size="1.8">
<text x="32" y="2">5</text>
<text x="90.2" y="2">4</text>
<text x="148.5" y="2">3</text>
<text x="206.8" y="2">2</text>
<text x="265" y="2">1</text>
<text x=".8" y="30">D</text>
<text x="294.9" y="30">D</text>
<text x=".8" y="81">C</text>
<text x="294.9" y="81">C</text>
<text x=".8" y="132.1">B</text>
<text x="294.9" y="132.1">B</text>
<text x=".8" y="183.1">A</text>
<text x="294.9" y="183.1">A</text>
<text x="32" y="209">5</text>
<text x="90.2" y="209">4</text>
<text x="148.5" y="209">3</text>
<text x="206.8" y="209">2</text>
<text x="265" y="209">1</text>
</g>
</svg>
